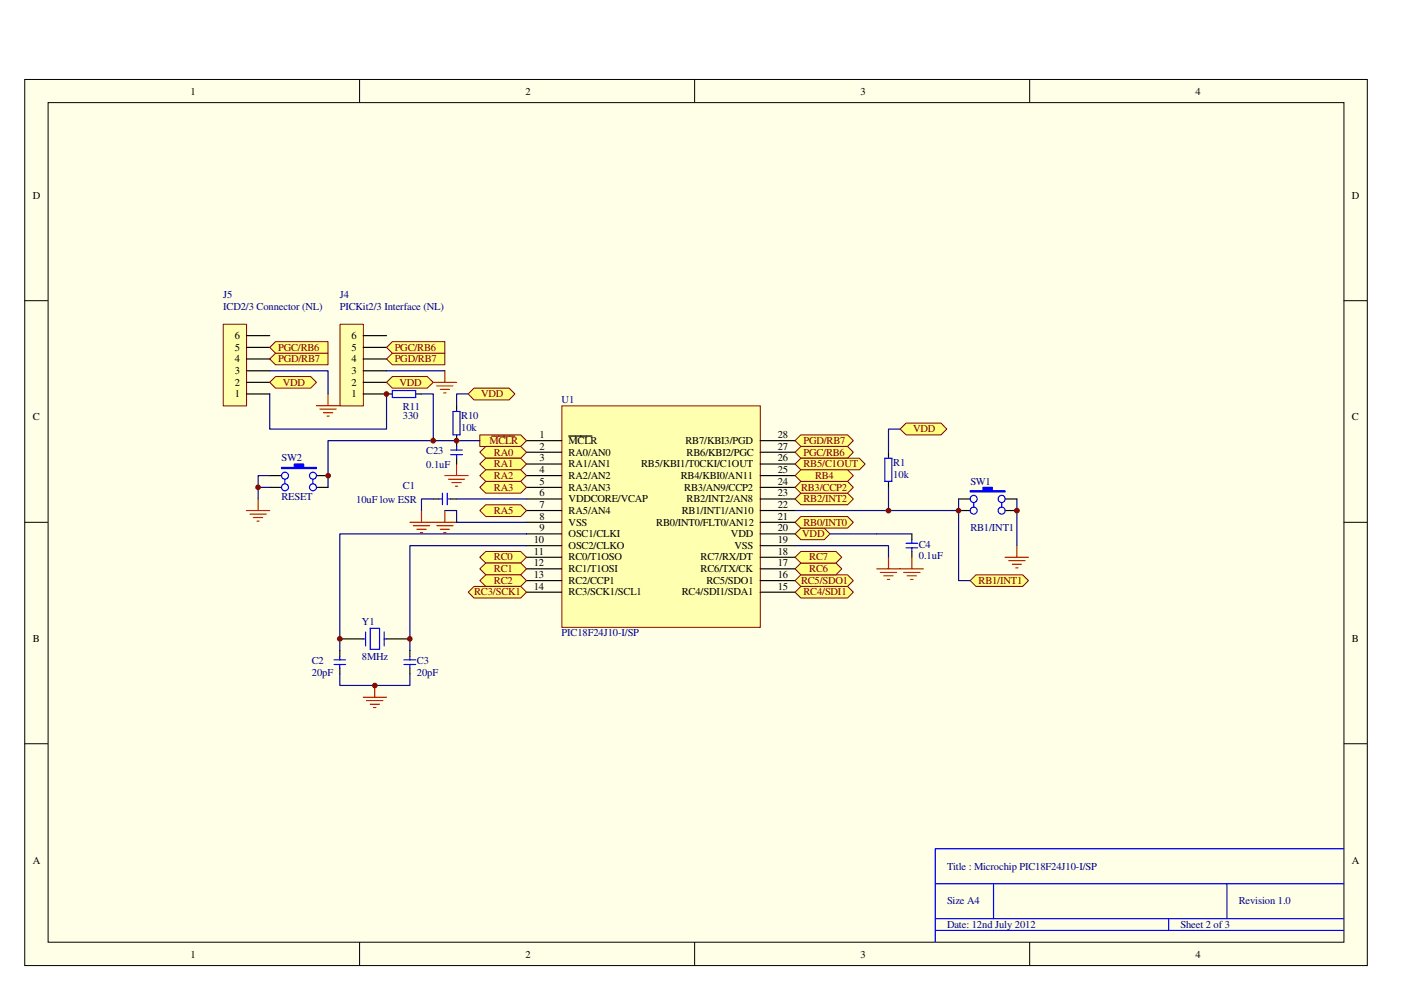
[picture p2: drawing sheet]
<svg xmlns="http://www.w3.org/2000/svg" width="297mm" height="210mm" viewBox="0 0 297 210" stroke-linecap="round" stroke-linejoin="round" font-family="sans-serif">
<path d="M5.2 16.8h284.7v187.9h-284.7z" fill="#ffffe8"/>
<g fill="none" stroke="#000" stroke-width=".21">
<path d="M5.2 16.8h284.7v187.9h-284.7zM76.2 16.8v4.9M147.3 16.8v4.9M218.3 16.8v4.9M10.2 21.8h274.7v178h-274.7zM5.2 63.8h5M284.9 63.8h5M5.2 110.7h5M284.9 110.7h5M5.2 157.7h5M284.9 157.7h5M76.2 199.7v5"/>
<path d="M147.3 199.7v5M218.3 199.7v5"/>
</g>
<path d="M119.2 86.1h42v46.9h-42z" fill="#ffffb0"/>
<path d="M119.1 86.1h42.1v46.9h-42.1z" fill="none" stroke="#800000" stroke-width=".21"/>
<g fill="none" stroke="#000" stroke-width=".25">
<path d="M111.6 93.4h7.5M111.6 95.9h7.5M111.6 98.4h7.5M120.6 92.5h4.9M161.2 93.4h7.4M161.2 95.9h7.4M161.2 98.4h7.4M111.6 100.8h7.5M111.6 103.3h7.5M111.6 105.8h7.5M111.6 108.2h7.5M111.6 110.7h7.5"/>
<path d="M111.6 113.2h7.5M111.6 115.7h7.5M111.6 118.2h7.5M161.2 100.8h7.4M161.2 103.3h7.4M161.2 105.8h7.4M161.2 108.2h7.4M161.2 110.7h7.4M161.2 113.2h7.4M161.2 115.7h7.4M161.2 118.2h7.4M111.6 120.6h7.5"/>
<path d="M111.6 123.1h7.5M111.6 125.6h7.5M161.2 120.6h7.4M161.2 123.1h7.4M161.2 125.6h7.4"/>
</g>
<path d="M101.7 118.2l1.3-1.3h7.4l1.2 1.3-1.2 1.2h-7.4z" fill-rule="evenodd" fill="#ffff80"/>
<path d="M101.7 118.2l1.3-1.3h7.4l1.2 1.3-1.2 1.2h-7.4z" fill="none" stroke="#800000" stroke-width=".21"/>
<path d="M101.7 120.6l1.3-1.2h7.4l1.2 1.2-1.2 1.3h-7.4z" fill-rule="evenodd" fill="#ffff80"/>
<path d="M101.7 120.6l1.3-1.2h7.4l1.2 1.2-1.2 1.3h-7.4z" fill="none" stroke="#800000" stroke-width=".21"/>
<path d="M101.7 123.1l1.3-1.2h7.4l1.2 1.2-1.2 1.2h-7.4z" fill-rule="evenodd" fill="#ffff80"/>
<path d="M101.7 123.1l1.3-1.2h7.4l1.2 1.2-1.2 1.2h-7.4z" fill="none" stroke="#800000" stroke-width=".21"/>
<path d="M99.3 125.6l1.2-1.3h9.9l1.2 1.3-1.2 1.2h-9.9z" fill-rule="evenodd" fill="#ffff80"/>
<path d="M99.3 125.6l1.2-1.3h9.9l1.2 1.3-1.2 1.2h-9.9z" fill="none" stroke="#800000" stroke-width=".21"/>
<path d="M168.6 125.6l1.2-1.3h9.9l1.2 1.3-1.2 1.2h-9.9z" fill-rule="evenodd" fill="#ffff80"/>
<path d="M168.6 125.6l1.2-1.3h9.9l1.2 1.3-1.2 1.2h-9.9z" fill="none" stroke="#800000" stroke-width=".21"/>
<path d="M168.6 123.1l1.2-1.2h9.9l1.2 1.2-1.2 1.2h-9.9z" fill-rule="evenodd" fill="#ffff80"/>
<path d="M168.6 123.1l1.2-1.2h9.9l1.2 1.2-1.2 1.2h-9.9z" fill="none" stroke="#800000" stroke-width=".21"/>
<path d="M168.6 120.6l1.2-1.2h7.4l1.3 1.2-1.3 1.3h-7.4z" fill-rule="evenodd" fill="#ffff80"/>
<path d="M168.6 120.6l1.2-1.2h7.4l1.3 1.2-1.3 1.3h-7.4z" fill="none" stroke="#800000" stroke-width=".21"/>
<path d="M168.6 118.2l1.2-1.3h7.4l1.3 1.3-1.3 1.2h-7.4z" fill-rule="evenodd" fill="#ffff80"/>
<path d="M168.6 118.2l1.2-1.3h7.4l1.3 1.3-1.3 1.2h-7.4z" fill="none" stroke="#800000" stroke-width=".21"/>
<path d="M188.4 118.2v2.4M185.9 120.6h4.9M186.6 121.4h3.5M187.4 122.1h2M188.1 122.9h.5" fill="none" stroke="#f00" stroke-width=".25"/>
<path d="M168.6 113.2l1.2-1.2h4.9l1.3 1.2-1.3 1.2h-4.9z" fill-rule="evenodd" fill="#ffff80"/>
<path d="M168.6 113.2l1.2-1.2h4.9l1.3 1.2-1.3 1.2h-4.9z" fill="none" stroke="#800000" stroke-width=".21"/>
<path d="M193.3 113.2v1.2M193.3 116.9v1.3" fill="none" stroke="#000" stroke-width=".25"/>
<path d="M192.1 116.2h2.5M192.1 115.2h2.5M193.3 114.4v.8M193.3 116.2v.7" fill="none" stroke="#00f" stroke-width=".25"/>
<path d="M91.9 110.7h4.9M92.6 111.5h3.5M93.3 112.2h2M94.1 112.9h.5M94.3 108.2v2.5M193.3 118.2v2.4M190.8 120.6h5M191.6 121.4h3.5M192.3 122.1h2M193.1 122.9h.5" fill="none" stroke="#f00" stroke-width=".25"/>
<path d="M176 113.2h9.9" fill="none" stroke="#000080" stroke-width=".25"/>
<path d="M101.7 92.2h8.7l1.2 1.2-1.2 1.3h-8.7z" fill-rule="evenodd" fill="#ffff80"/>
<path d="M101.7 92.2h8.7l1.2 1.2-1.2 1.3h-8.7z" fill="none" stroke="#800000" stroke-width=".21"/>
<path d="M104.2 92.5h5" fill="none" stroke="#800000" stroke-width=".25"/>
<path d="M91.9 105.8h1.2M95.5 105.8h1.3" fill="none" stroke="#000" stroke-width=".25"/>
<path d="M93.1 105.8h.7M93.8 104.6v2.4M94.8 105.8h.7M94.8 104.6v2.4" fill="none" stroke="#00f" stroke-width=".25"/>
<path d="M96.8 105.8h14.8" fill="none" stroke="#000080" stroke-width=".25"/>
<path d="M86.9 110.7h5M87.6 111.5h3.5M88.4 112.2h2M89.1 112.9h.5M89.4 108.2v2.5" fill="none" stroke="#f00" stroke-width=".25"/>
<path d="M101.7 103.3l1.3-1.2h7.4l1.2 1.2-1.2 1.3h-7.4z" fill-rule="evenodd" fill="#ffff80"/>
<path d="M101.7 103.3l1.3-1.2h7.4l1.2 1.2-1.2 1.3h-7.4z" fill="none" stroke="#800000" stroke-width=".21"/>
<path d="M101.7 95.9l1.3-1.2h7.4l1.2 1.2-1.2 1.3h-7.4z" fill-rule="evenodd" fill="#ffff80"/>
<path d="M101.7 95.9l1.3-1.2h7.4l1.2 1.2-1.2 1.3h-7.4z" fill="none" stroke="#800000" stroke-width=".21"/>
<path d="M101.7 98.4l1.3-1.2h7.4l1.2 1.2-1.2 1.2h-7.4z" fill-rule="evenodd" fill="#ffff80"/>
<path d="M101.7 98.4l1.3-1.2h7.4l1.2 1.2-1.2 1.2h-7.4z" fill="none" stroke="#800000" stroke-width=".21"/>
<path d="M101.7 100.8l1.3-1.2h7.4l1.2 1.2-1.2 1.3h-7.4z" fill-rule="evenodd" fill="#ffff80"/>
<path d="M101.7 100.8l1.3-1.2h7.4l1.2 1.2-1.2 1.3h-7.4z" fill="none" stroke="#800000" stroke-width=".21"/>
<path d="M168.6 93.4l1.2-1.2h9.9l1.2 1.2-1.2 1.3h-9.9z" fill-rule="evenodd" fill="#ffff80"/>
<path d="M168.6 93.4l1.2-1.2h9.9l1.2 1.2-1.2 1.3h-9.9z" fill="none" stroke="#800000" stroke-width=".21"/>
<path d="M168.6 95.9l1.2-1.2h9.9l1.2 1.2-1.2 1.3h-9.9z" fill-rule="evenodd" fill="#ffff80"/>
<path d="M168.6 95.9l1.2-1.2h9.9l1.2 1.2-1.2 1.3h-9.9z" fill="none" stroke="#800000" stroke-width=".21"/>
<path d="M168.6 110.7l1.2-1.2h9.9l1.2 1.2-1.2 1.3h-9.9z" fill-rule="evenodd" fill="#ffff80"/>
<path d="M168.6 110.7l1.2-1.2h9.9l1.2 1.2-1.2 1.3h-9.9z" fill="none" stroke="#800000" stroke-width=".21"/>
<path d="M101.7 108.2l1.3-1.2h7.4l1.2 1.2-1.2 1.3h-7.4z" fill-rule="evenodd" fill="#ffff80"/>
<path d="M101.7 108.2l1.3-1.2h7.4l1.2 1.2-1.2 1.3h-7.4z" fill="none" stroke="#800000" stroke-width=".21"/>
<path d="M72 135.5h5M72 137.9v1.2M82 135.5h4.9M86.9 137.9v1.2M72 141.6v1.3M86.9 141.6v1.3" fill="none" stroke="#000" stroke-width=".25"/>
<g fill="none" stroke="#00f" stroke-width=".25">
<path d="M70.8 139.9h2.5M72 139.1v.8M77 135.5h.5M77.5 134v2.9M78.5 133.2h2v4.5h-2zM81.4 134v2.9M81.4 135.5h.6M85.6 139.9h2.5M86.9 139.1v.8M70.8 140.9h2.5M72 140.9v.7M85.6 140.9h2.5"/>
<path d="M86.9 140.9v.7"/>
</g>
<path d="M91.9 105.8h-2.5v2.4M94.3 108.2h2.5v2.5h14.8M72 135.5v2.4M86.9 135.5v2.4M72 142.9v2.4h14.9v-2.4" fill="none" stroke="#000080" stroke-width=".25"/>
<path d="M77 147.8h5M77.7 148.5h3.5M78.5 149.3h2M79.2 150h.5M79.5 145.3v2.5" fill="none" stroke="#f00" stroke-width=".25"/>
<path d="M168.6 105.8l1.2-1.2h9.9l1.2 1.2-1.2 1.2h-9.9z" fill-rule="evenodd" fill="#ffff80"/>
<path d="M168.6 105.8l1.2-1.2h9.9l1.2 1.2-1.2 1.2h-9.9z" fill="none" stroke="#800000" stroke-width=".21"/>
<path d="M203.2 105.8h2.5M213.1 105.8h2.5" fill="none" stroke="#000" stroke-width=".25"/>
<path d="M205.7 104.1h2.7v-.8h2v.8h2.7v.2h-7.4z" fill-rule="evenodd" fill="#00f"/>
<g fill="none" stroke="#00f" stroke-width=".25">
<path d="M187.6 97.2h1.5v4.9h-1.5zM205.7 104.1h2.7v-.8h2v.8h2.7v.2h-7.4zM206.5 106.6v.9M212.4 106.6v.9"/>
<circle cx="206.4" cy="105.8" r=".75"/>
<circle cx="206.4" cy="108.3" r=".74"/>
<circle cx="212.4" cy="105.8" r=".75"/>
<circle cx="212.4" cy="108.3" r=".74"/>
</g>
<path d="M188.4 95.9v1.3M188.4 102.1v1.2M203.2 108.2h2.5M213.1 108.2h2.5" fill="none" stroke="#000" stroke-width=".25"/>
<path d="M190.8 91l1.3-1.3h7.4l1.2 1.3-1.2 1.2h-7.4z" fill-rule="evenodd" fill="#ffff80"/>
<path d="M190.8 91l1.3-1.3h7.4l1.2 1.3-1.2 1.2h-7.4z" fill="none" stroke="#800000" stroke-width=".21"/>
<path d="M190.8 91h-2.4v4.9M111.6 113.2h-39.6v22.3M111.6 115.7h-24.7v19.8M168.6 115.7h19.8v2.5M185.9 113.2h7.4M188.4 103.3v4.9M203.2 105.8v2.4h-34.6M215.6 105.8v9.9" fill="none" stroke="#000080" stroke-width=".25"/>
<path d="M213.1 118.2h5M213.9 118.9h3.4M214.6 119.6h2M215.6 115.7v2.5M215.3 120.4h.6" fill="none" stroke="#f00" stroke-width=".25"/>
<path d="M169.8 102.1h9.9l1.2 1.2-1.2 1.3h-9.9l-1.2-1.3z" fill-rule="evenodd" fill="#ffff80"/>
<path d="M169.8 102.1h9.9l1.2 1.2-1.2 1.3h-9.9l-1.2-1.3z" fill="none" stroke="#800000" stroke-width=".21"/>
<path d="M168.6 98.4l1.2-1.2h12.4l1.2 1.2-1.2 1.2h-12.4z" fill-rule="evenodd" fill="#ffff80"/>
<path d="M168.6 98.4l1.2-1.2h12.4l1.2 1.2-1.2 1.2h-12.4z" fill="none" stroke="#800000" stroke-width=".21"/>
<path d="M168.6 100.8l1.2-1.2h9.9l1.2 1.2-1.2 1.3h-9.9z" fill-rule="evenodd" fill="#ffff80"/>
<path d="M168.6 100.8l1.2-1.2h9.9l1.2 1.2-1.2 1.3h-9.9z" fill="none" stroke="#800000" stroke-width=".21"/>
<path d="M205.7 123.1l1.2-1.2h9.9l1.3 1.2-1.3 1.2h-9.9z" fill-rule="evenodd" fill="#ffff80"/>
<path d="M205.7 123.1l1.2-1.2h9.9l1.3 1.2-1.3 1.2h-9.9z" fill="none" stroke="#800000" stroke-width=".21"/>
<path d="M96.8 86v1.2M96.8 92.2v1.2" fill="none" stroke="#000" stroke-width=".25"/>
<path d="M96.1 87.2h1.4v5h-1.4z" fill="none" stroke="#00f" stroke-width=".25"/>
<path d="M72.1 68.8h4.9v17.3h-4.9z" fill="#ffffb0"/>
<path d="M72.1 68.7h4.9v17.4h-4.9z" fill="none" stroke="#800000" stroke-width=".21"/>
<path d="M77 78.6h5M77 76.1h5M77 73.7h5M77 71.2h5M77 83.5h5M77 81.1h5" fill="none" stroke="#000" stroke-width=".25"/>
<path d="M96.8 98.4v2.4M94.3 100.8h5M95.1 101.6h3.4M95.8 102.3h2M96.6 103.1h.4" fill="none" stroke="#f00" stroke-width=".25"/>
<path d="M83.2 74.9h11.1v2.4h-11.1l-1.2-1.2z" fill-rule="evenodd" fill="#ffff80"/>
<path d="M83.2 74.9h11.1v2.4h-11.1l-1.2-1.2z" fill="none" stroke="#800000" stroke-width=".21"/>
<path d="M82 73.7l1.2-1.3h11.1v2.5h-11.1z" fill-rule="evenodd" fill="#ffff80"/>
<path d="M82 73.7l1.2-1.3h11.1v2.5h-11.1z" fill="none" stroke="#800000" stroke-width=".21"/>
<path d="M82 83.5h1.2M88.1 83.5h1.3M96.8 93.4v1.3M96.8 97.2v1.2" fill="none" stroke="#000" stroke-width=".25"/>
<path d="M83.2 82.8h4.9v1.5h-4.9zM95.5 96.4h2.5M95.5 95.4h2.5M96.8 94.7v.7M96.8 96.4v.8" fill="none" stroke="#00f" stroke-width=".25"/>
<path d="M99.3 83.5l1.2-1.2h7.4l1.3 1.2-1.3 1.3h-7.4z" fill-rule="evenodd" fill="#ffff80"/>
<path d="M99.3 83.5l1.2-1.2h7.4l1.3 1.2-1.3 1.3h-7.4z" fill="none" stroke="#800000" stroke-width=".21"/>
<path d="M89.4 83.5h2.5v9.9h9.8M99.3 83.5h-2.5v2.5" fill="none" stroke="#000080" stroke-width=".25"/>
<path d="M82 81.1l1.2-1.3h7.4l1.3 1.3-1.3 1.2h-7.4z" fill-rule="evenodd" fill="#ffff80"/>
<path d="M82 81.1l1.2-1.3h7.4l1.3 1.3-1.3 1.2h-7.4z" fill="none" stroke="#800000" stroke-width=".21"/>
<path d="M94.3 78.6v2.5M91.9 81.1h4.9M92.6 81.8h3.5M93.3 82.5h2M94.1 83.3h.5" fill="none" stroke="#f00" stroke-width=".25"/>
<path d="M82 78.6h12.3" fill="none" stroke="#000080" stroke-width=".25"/>
<circle cx="86.9" cy="135.4" r=".49" fill="#800000"/>
<circle cx="86.9" cy="135.4" r=".49" fill="none" stroke="#800000" stroke-width=".21"/>
<circle cx="72.1" cy="135.4" r=".5" fill="#800000"/>
<circle cx="72.1" cy="135.4" r=".5" fill="none" stroke="#800000" stroke-width=".21"/>
<circle cx="79.5" cy="145.4" r=".49" fill="#800000"/>
<circle cx="79.5" cy="145.4" r=".49" fill="none" stroke="#800000" stroke-width=".21"/>
<circle cx="215.6" cy="108.3" r=".5" fill="#800000"/>
<circle cx="215.6" cy="108.3" r=".5" fill="none" stroke="#800000" stroke-width=".21"/>
<circle cx="188.4" cy="108.3" r=".5" fill="#800000"/>
<circle cx="188.4" cy="108.3" r=".5" fill="none" stroke="#800000" stroke-width=".21"/>
<circle cx="96.8" cy="93.4" r=".49" fill="#800000"/>
<circle cx="96.8" cy="93.4" r=".49" fill="none" stroke="#800000" stroke-width=".21"/>
<path d="M203.2 108.2v14.9h2.5" fill="none" stroke="#000080" stroke-width=".25"/>
<circle cx="203.2" cy="108.3" r=".49" fill="#800000"/>
<circle cx="203.2" cy="108.3" r=".49" fill="none" stroke="#800000" stroke-width=".21"/>
<path d="M47.4 68.8h4.9v17.3h-4.9z" fill="#ffffb0"/>
<path d="M47.3 68.7h5v17.4h-5z" fill="none" stroke="#800000" stroke-width=".21"/>
<path d="M52.2 78.6h5M52.2 76.1h5M52.2 73.7h5M52.2 71.2h5M52.2 83.5h5M52.2 81.1h5" fill="none" stroke="#000" stroke-width=".25"/>
<path d="M57.2 83.5v7.5h24.8v-7.5" fill="none" stroke="#000080" stroke-width=".25"/>
<circle cx="81.9" cy="83.5" r=".49" fill="#800000"/>
<circle cx="81.9" cy="83.5" r=".49" fill="none" stroke="#800000" stroke-width=".21"/>
<path d="M57.2 81.1l1.2-1.3h7.5l1.2 1.3-1.2 1.2h-7.5z" fill-rule="evenodd" fill="#ffff80"/>
<path d="M57.2 81.1l1.2-1.3h7.5l1.2 1.3-1.2 1.2h-7.5z" fill="none" stroke="#800000" stroke-width=".21"/>
<path d="M67.1 86h4.9M67.8 86.7h3.5M68.6 87.5h2M69.3 88.2h.5M69.5 83.5v2.5" fill="none" stroke="#f00" stroke-width=".25"/>
<path d="M57.2 78.6h12.3v4.9" fill="none" stroke="#000080" stroke-width=".25"/>
<path d="M58.4 74.9h11.1v2.4h-11.1l-1.2-1.2z" fill-rule="evenodd" fill="#ffff80"/>
<path d="M58.4 74.9h11.1v2.4h-11.1l-1.2-1.2z" fill="none" stroke="#800000" stroke-width=".21"/>
<path d="M57.2 73.7l1.2-1.3h11.1v2.5h-11.1z" fill-rule="evenodd" fill="#ffff80"/>
<path d="M57.2 73.7l1.2-1.3h11.1v2.5h-11.1z" fill="none" stroke="#800000" stroke-width=".21"/>
<path d="M57.2 100.8h2.5M67.1 100.8h2.4" fill="none" stroke="#000" stroke-width=".25"/>
<path d="M59.7 99.1h2.7v-.7h2v.7h2.7v.3h-7.4z" fill-rule="evenodd" fill="#00f"/>
<g fill="none" stroke="#00f" stroke-width=".25">
<path d="M59.7 99.1h2.7v-.7h2v.7h2.7v.3h-7.4zM60.4 101.6v1M66.3 101.6v1"/>
<circle cx="60.4" cy="103.3" r=".75"/>
<circle cx="60.4" cy="100.9" r=".75"/>
<circle cx="66.4" cy="103.3" r=".74"/>
<circle cx="66.4" cy="100.9" r=".74"/>
</g>
<path d="M57.2 103.3h2.5M67.1 103.3h2.4" fill="none" stroke="#000" stroke-width=".25"/>
<path d="M91.9 93.4h-22.4v9.9" fill="none" stroke="#000080" stroke-width=".25"/>
<circle cx="91.8" cy="93.4" r=".49" fill="#800000"/>
<circle cx="91.8" cy="93.4" r=".49" fill="none" stroke="#800000" stroke-width=".21"/>
<circle cx="69.6" cy="100.9" r=".49" fill="#800000"/>
<circle cx="69.6" cy="100.9" r=".49" fill="none" stroke="#800000" stroke-width=".21"/>
<path d="M52.2 108.2h5M53 109h3.5M53.7 109.7h2M54.5 110.5h.4M54.7 105.8v2.4" fill="none" stroke="#f00" stroke-width=".25"/>
<path d="M54.7 103.3h2.5M57.2 100.8h-2.5v5" fill="none" stroke="#000080" stroke-width=".25"/>
<circle cx="54.7" cy="103.3" r=".49" fill="#800000"/>
<circle cx="54.7" cy="103.3" r=".49" fill="none" stroke="#800000" stroke-width=".21"/>
<path d="M284.9 180h-86.6v19.7M198.3 187.4h86.6M198.3 194.8h86.6M198.3 197.3h86.6M210.6 187.4v7.4M247.8 194.8v2.5M260.1 187.4v7.4" fill="none" stroke="#00f" stroke-width=".25"/>
<g font-size="2.2">
<text x="40.4" y="20.2">1</text>
<text x="111.4" y="20.2">2</text>
<text x="182.5" y="20.2">3</text>
<text x="253.5" y="20.2">4</text>
<text x="7" y="42.2">D</text>
<text x="286.6" y="42.2">D</text>
<text x="49.8" y="71.9">6</text>
<text x="74.5" y="71.9">6</text>
<text x="49.8" y="76.8">4</text>
<text x="49.8" y="74.3">5</text>
<text x="74.5" y="76.8">4</text>
<text x="74.5" y="74.3">5</text>
<text x="49.8" y="81.7">2</text>
<text x="49.8" y="79.3">3</text>
<text x="74.5" y="81.7">2</text>
<text x="74.5" y="79.3">3</text>
<text x="7" y="89.2">C</text>
<text x="49.8" y="84.2">1</text>
<text x="74.5" y="84.2">1</text>
<text x="286.6" y="89.2">C</text>
<text x="114.4" y="92.9">1</text>
<text x="114.4" y="95.3">2</text>
<text x="120.6" y="94.1">MCLR</text>
<text x="145.3" y="94.1">RB7/KBI3/PGD</text>
<text x="164.9" y="95.3">27</text>
<text x="164.9" y="92.9">28</text>
<text x="114.4" y="97.8">3</text>
<text x="114.4" y="100.3">4</text>
<text x="120.6" y="96.6">RA0/AN0</text>
<text x="120.6" y="99.1">RA1/AN1</text>
<text x="120.6" y="101.5">RA2/AN2</text>
<text x="135.9" y="99.1">RB5/KBI1/T0CKI/C1OUT</text>
<text x="144.4" y="101.5">RB4/KBI0/AN11</text>
<text x="145.6" y="96.6">RB6/KBI2/PGC</text>
<text x="164.9" y="100.3">25</text>
<text x="164.9" y="97.8">26</text>
<text x="114.4" y="102.8">5</text>
<text x="114.4" y="105.2">6</text>
<text x="114.4" y="107.7">7</text>
<text x="120.6" y="104">RA3/AN3</text>
<text x="120.6" y="106.5">VDDCORE/VCAP</text>
<text x="145.1" y="104">RB3/AN9/CCP2</text>
<text x="145.6" y="106.5">RB2/INT2/AN8</text>
<text x="164.9" y="102.8">24</text>
<text x="164.9" y="105.2">23</text>
<text x="164.9" y="107.7">22</text>
<text x="114.4" y="110.2">8</text>
<text x="114.4" y="112.6">9</text>
<text x="120.6" y="109">RA5/AN4</text>
<text x="120.6" y="111.4">VSS</text>
<text x="120.6" y="113.9">OSC1/CLKI</text>
<text x="139.1" y="111.4">RB0/INT0/FLT0/AN12</text>
<text x="144.6" y="109">RB1/INT1/AN10</text>
<text x="155" y="113.9">VDD</text>
<text x="164.9" y="112.6">20</text>
<text x="164.9" y="110.2">21</text>
<text x="113.2" y="115.1">10</text>
<text x="113.2" y="117.6">11</text>
<text x="120.6" y="116.4">OSC2/CLKO</text>
<text x="120.6" y="118.8">RC0/T1OSO</text>
<text x="148.5" y="118.8">RC7/RX/DT</text>
<text x="155.7" y="116.4">VSS</text>
<text x="164.9" y="115.1">19</text>
<text x="164.9" y="117.6">18</text>
<text x="113.2" y="120.1">12</text>
<text x="113.2" y="122.6">13</text>
<text x="113.2" y="125">14</text>
<text x="120.6" y="121.3">RC1/T1OSI</text>
<text x="120.6" y="123.8">RC2/CCP1</text>
<text x="148.5" y="121.3">RC6/TX/CK</text>
<text x="149.8" y="123.8">RC5/SDO1</text>
<text x="164.9" y="122.6">16</text>
<text x="164.9" y="120.1">17</text>
<text x="164.9" y="125">15</text>
<text x="120.6" y="126.2">RC3/SCK1/SCL1</text>
<text x="144.6" y="126.2">RC4/SDI1/SDA1</text>
<text x="7" y="136.1">B</text>
<text x="286.6" y="136.1">B</text>
<text x="7" y="183.1">A</text>
<text x="286.6" y="183.1">A</text>
<text x="40.4" y="203.2">1</text>
<text x="111.4" y="203.2">2</text>
<text x="182.5" y="203.2">3</text>
<text x="253.5" y="203.2">4</text>
</g>
<g font-size="2.2" fill="#000080">
<text x="47.3" y="63.2">J5</text>
<text x="47.3" y="65.7">ICD2/3 Connector (NL)</text>
<text x="72" y="63.2">J4</text>
<text x="72" y="65.7">PICKit2/3 Interface (NL)</text>
<text x="85.4" y="87">R11</text>
<text x="85.4" y="88.9">330</text>
<text x="97.8" y="88.9">R10</text>
<text x="119.1" y="85.5">U1</text>
<text x="97.8" y="91.4">10k</text>
<text x="59.7" y="97.8">SW2</text>
<text x="90.4" y="96.4">C23</text>
<text x="90.4" y="99.3">0.1uF</text>
<text x="189.4" y="98.8">R1</text>
<text x="189.4" y="101.3">10k</text>
<text x="59.7" y="106">RESET</text>
<text x="75.5" y="106.7">10uF low ESR</text>
<text x="85.4" y="103.8">C1</text>
<text x="205.7" y="102.8">SW1</text>
<text x="205.7" y="112.6">RB1/INT1</text>
<text x="194.8" y="116.1">C4</text>
<text x="194.8" y="118.6">0.1uF</text>
<text x="76.7" y="132.4">Y1</text>
<text x="119.1" y="134.9">PIC18F24J10-I/SP</text>
<text x="66.1" y="140.8">C2</text>
<text x="66.1" y="143.3">20pF</text>
<text x="76.7" y="139.9">8MHz</text>
<text x="88.4" y="140.8">C3</text>
<text x="88.4" y="143.3">20pF</text>
<text x="200.8" y="184.4">Title : Microchip PIC18F24J10-I/SP</text>
<text x="200.8" y="191.8">Size A4</text>
<text x="262.6" y="191.8">Revision 1.0</text>
<text x="200.8" y="196.7">Date: 12nd July 2012</text>
<text x="250.3" y="196.7">Sheet 2 of 3</text>
</g>
<g font-size="2.2" fill="#800000">
<text x="59" y="76.8">PGD/RB7</text>
<text x="59" y="74.3">PGC/RB6</text>
<text x="83.7" y="76.8">PGD/RB7</text>
<text x="83.7" y="74.3">PGC/RB6</text>
<text x="59.9" y="81.7">VDD</text>
<text x="84.7" y="81.7">VDD</text>
<text x="102" y="84.2">VDD</text>
<text x="103.8" y="94.1">MCLR</text>
<text x="170.3" y="94.1">PGD/RB7</text>
<text x="193.6" y="91.7">VDD</text>
<text x="104.7" y="96.6">RA0</text>
<text x="104.7" y="99.1">RA1</text>
<text x="104.7" y="101.5">RA2</text>
<text x="170.3" y="96.6">PGC/RB6</text>
<text x="170.3" y="99.1">RB5/C1OUT</text>
<text x="172.8" y="101.5">RB4</text>
<text x="104.7" y="104">RA3</text>
<text x="169.8" y="104">RB3/CCP2</text>
<text x="170.3" y="106.5">RB2/INT2</text>
<text x="104.7" y="109">RA5</text>
<text x="170.1" y="113.9">VDD</text>
<text x="170.3" y="111.4">RB0/INT0</text>
<text x="104.7" y="118.8">RC0</text>
<text x="171.6" y="118.8">RC7</text>
<text x="104.7" y="121.3">RC1</text>
<text x="104.7" y="123.8">RC2</text>
<text x="169.8" y="123.8">RC5/SDO1</text>
<text x="171.6" y="121.3">RC6</text>
<text x="207.5" y="123.8">RB1/INT1</text>
<text x="100.5" y="126.2">RC3/SCK1</text>
<text x="170.3" y="126.2">RC4/SDI1</text>
</g>
</svg>
